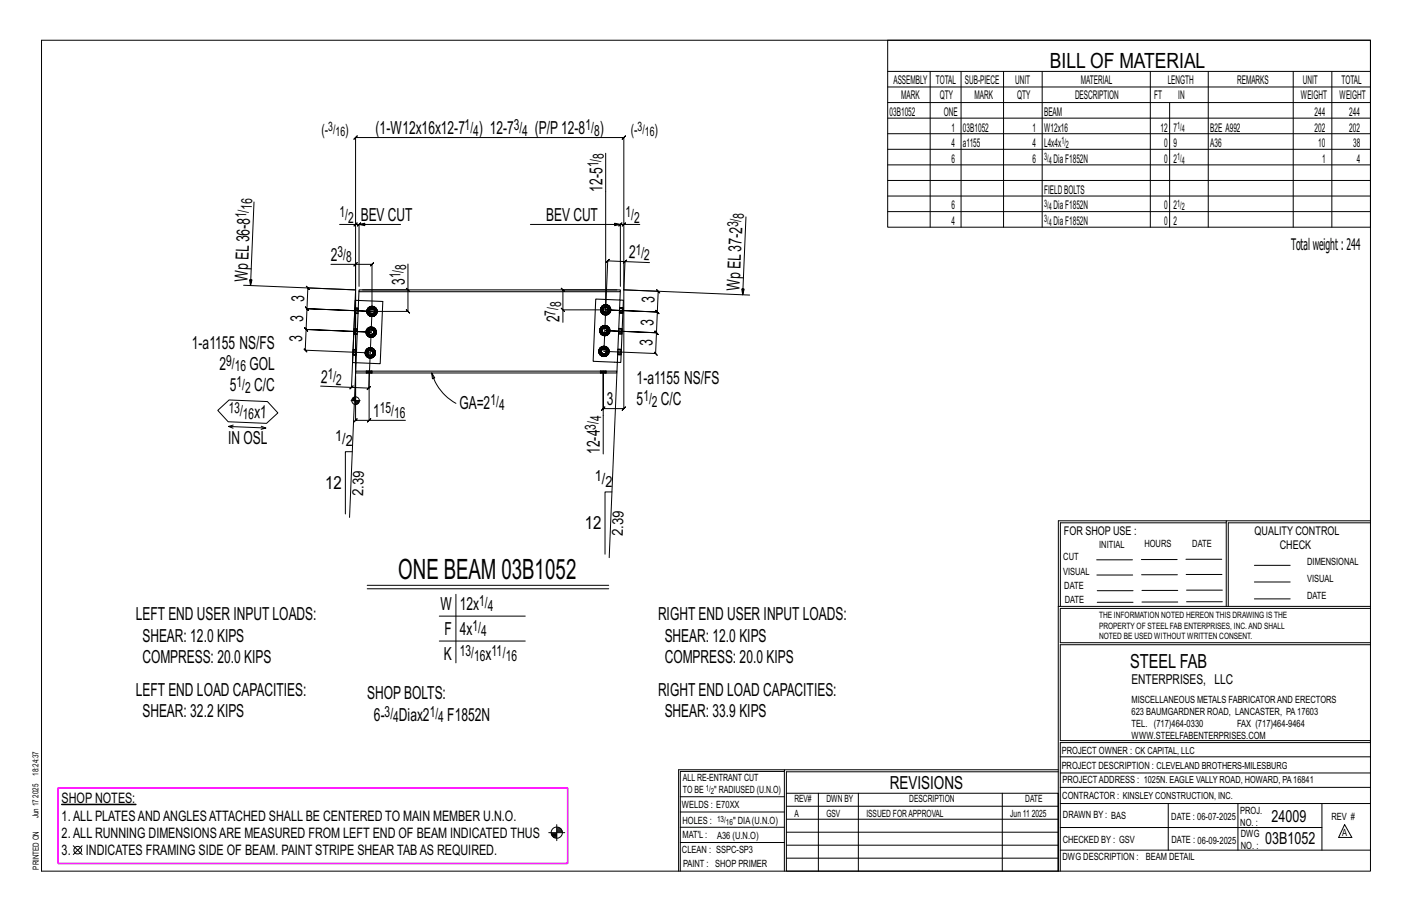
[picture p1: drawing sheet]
<svg xmlns="http://www.w3.org/2000/svg" width="432mm" height="279mm" viewBox="0 0 432 279" stroke-linecap="round" stroke-linejoin="round" font-family="sans-serif">
<path d="M18.9 245.8h22.7v.2h-22.7z" fill="#000" stroke="#000" stroke-width=".31"/>
<g fill="none" stroke="#000" stroke-width=".31">
<path d="M12.7 12.3h406.4v254h-406.4zM271.5 12.3h147.6v57.2h-147.6zM271.5 21.8h147.6M271.5 26.6h147.6M271.5 31.4h147.6M271.5 36.1h147.6M284.5 21.8v47.7M293.9 21.8v47.7M306.9 21.8v47.7M318.7 21.8v47.7M351.8 21.8v47.7M357.7 31.4v38.1"/>
<path d="M369.5 21.8v47.7M395.5 21.8v47.7M407.3 21.8v47.7M185.2 46.8v47.9h-13.1v3.8M271.5 40.9h147.6M271.5 45.6h147.6M271.5 50.4h147.6M271.5 55.2h147.6M271.5 59.9h147.6M77.7 61.7l-1.1 25.6-.3-1.8 .8 .1-.5 1.7M103.9 68.6h4.8l-.5 .5 1-1-.5 .5h1.1l-.5 .5 1-1-.5 .5v19M109.8 68.6l1.7 .4v-.8l-1.7 .4h12.7"/>
<path d="M162.2 68.6h27.5l-1.7 .4v-.8l1.7 .4M191.1 80l-5.3-.3 .6-.4-1.1 .9 .5-.5-1.1 27.7 15.8 .7 .5 .5-1-1.1 .5 .6 .3-6.4 .4 .5-.9-1 .5 .5-15.8-.6 15.8 .6 .4 .5-.9-1 .5 .5 .2-6.3 .5 .5-1-1 .5 .5-15.8-.7 15.8 .7 .5 .5-1-1 .5 .5 .3-6.3 .5 .5-1-1.1 .5 .6-10.5-.5M195.7 68.6h-4.9l.5-.5-1 1 .5-.5h-1.1l.5-.5-1 1 .5-.5v19M228.1 66.3l-1 23.8-.3-1.8 .8 .1-.5 1.7M271.5 64.7h147.6M74.5 87.2l34.2 1.4M101.2 80.8h7.5v32.2M108.7 80.8h5.1l-.5 .5 1-1-.5 .5v14.4M108.7 88.6l-14.6-.6-.4-.5 .9 1-.5-.5-.2 6.4-.5-.6 1 1.1-.5-.5 19.9 .8-19.9-.8-.5-.6 1 1.1-.5-.5-.3 6.3-.5-.5 1 1-.5-.5 19.9 .8-19.9-.8-.5-.5 1 1-.5-.5-.3 6.4-.4-.6 .9 1.1-.5-.5 19.9 .8M108.7 88.6v-46.6l-.5 .5 1-1-.5 .5h82.1l-.5 .5 1-1-.5 .5v46.6M109.2 80.3l-1 1zM112.2 95.2h.5"/>
<path d="M112.4 94.6l.4 .2-.1 .4M112.7 96.3l.5 .3M112.7 95.2l.1 .4-.4 .2M112.8 94.8l.2-.3-.3-.4a1.52 1.52 0 0 0 0 2.2l.3-.4-.2-.3M113 95.9l.4 .2-.2 .5 .6 .1M113.2 93.8l-.5 .3M113.4 96.1l.4 .1v.5l.5-.1M113.8 93.7l-.6 .1 .2 .5-.4 .2M113.8 94.2l.4 .1 .1-.5 .5 .3-.3 .4M113.8 95.2l-1 23.4 .5-.4-1 .9 .5-.5-5.3-.2M114.2 94.3l.3 .2 .3 .7h.5l-.1 .6M114.3 93.8l-.5-.1v.5l-.4 .1"/>
<path d="M114.5 95.9l.3 .4-.5 .3-.1-.5-.4 .1M114.7 95.6l.5 .2-.4 .5M114.8 95.2l-.3 .7-.3 .2M114.8 94.1l.4 .5-.5 .2M115.2 94.6l.1 .6M124.3 88.1l1 1zM124.8 80.7v7.9h-13.9M124.8 88.6v6.6l-.5-.5 1 1-.5-.5h-11M171.6 94.2l1 1zM183.7 94.7h.5M183.8 94.1l.5 .2-.1 .4M184.1 95.8l.5 .3"/>
<path d="M184.2 94.7l.1 .4-.5 .2M184.3 94.3l.2-.3-.4-.4a1.52 1.52 0 0 0 0 2.2l.4-.4-.2-.3M184.4 99.7l-.5 .3M184.5 95.4l.3 .3-.2 .4 .6 .1M184.6 93.3l-.5 .3M184.8 95.7h.4v.5l.6-.1M185 99.5l-.6 .2 .2 .4-.4 .2M185.2 93.2l-.6 .1 .2 .5-.3 .2M185.2 93.7l.4 .1 .2-.5 .5 .3-.4 .4M185.5 99.7l-.5-.2v.5l-.4 .1M185.6 93.8l.3 .2 .3 .7h.5l-.1 .6M185.8 93.3l-.6-.1v.5l-.4 .1"/>
<path d="M185.9 95.4l.4 .4-.5 .3-.2-.4h-.4M186 100l.4 .5-.5 .2M186.2 95.1l.4 .2-.3 .5M186.2 94.7l-.3 .7-.3 .3M186.3 93.6l.3 .5-.4 .2M186.6 94.1l.1 .6M188.7 88.6h-16.6l-.5-.5 1 1-.5-.5v6.1M190.6 80.4l1.1-.9zM190.8 88.6l38.4 1.6M198.6 80.3l-7.5-.3-.3 8.6v36.3l.5-.5-1 1 .5-.5h-6.3l.5-.5-1 1 .5-.5v-10.9v24.8M98 118l9.5 .4 1.2-29.8v39.9l-.5 .5 1-1-.5 .5h4.2M107 118.9l1-1z"/>
<path d="M108.7 114l-1.8 44.2M108.7 115.1v8.8M111.7 107.9h.5M111.8 107.3l.5 .2-.1 .4M112 101.5h.5M112.1 101l.5 .1-.1 .4M112.2 109l.5 .3M112.2 107.9l.1 .4-.5 .2M112.3 107.5l.2-.3-.3-.4a1.52 1.52 0 0 0 0 2.2l.3-.4-.2-.3M112.4 102.6l.5 .3M112.5 101.5l.1 .4-.5 .2M112.5 108.6l.3 .2-.1 .5 .5 .1"/>
<path d="M112.6 101.1l.2-.3-.4-.3a1.52 1.52 0 0 0 0 2.1l.4-.3-.2-.4M112.7 106.5l-.5 .3M112.8 102.3l.3 .2-.2 .4 .6 .2M112.8 108.8l.4 .1v.5l.6-.1M112.9 114v14.5h11.1M112.9 100.1l-.5 .4M113.1 102.5l.4 .1v.5l.6-.2M113.2 106.4l-.5 .1 .1 .4-.3 .3M113.2 106.9h.4l.2-.4 .5 .3-.3 .4M113.5 100l-.6 .1 .2 .5-.3 .2M113.5 100.5l.4 .1 .2-.5 .5 .4-.4 .3M113.6 106.9l.4 .3 .3 .7h.5l-.2 .6"/>
<path d="M113.8 106.5l-.6-.1v.5h-.4M113.9 100.6l.3 .2 .3 .7h.5l-.1 .6M114 108.6l.3 .4-.5 .3-.2-.5-.4 .1M114.1 100.1l-.6-.1v.5l-.4 .1M114.2 108.3l.4 .2-.3 .5M114.2 102.3l.4 .3-.5 .3-.2-.4-.4 .1M114.3 107.9l-.3 .7-.4 .2M114.3 106.8l.3 .5-.4 .2M114.4 101.9l.5 .2-.3 .5M114.5 101.5l-.3 .8-.3 .2M114.6 100.5l.3 .5-.5 .1M114.6 107.3l.2 .6"/>
<path d="M114.9 101l.1 .5M132 114l1 1.5-.8 .3zM132 114a15.5 15.5 0 0 0 7.4 9.3M183.2 107.4h.5M183.3 106.8l.4 .2v.4M183.4 101.1h.5M183.6 100.5l.4 .2-.1 .4M183.6 108.5l.5 .3M183.7 107.4v.4l-.4 .2M183.7 107l.3-.3-.4-.4a1.52 1.52 0 0 0 0 2.2l.4-.4-.3-.3M183.9 102.1l.5 .4M183.9 101.1l.1 .4-.4 .1"/>
<path d="M184 108.1l.3 .3-.2 .4 .6 .1M184 100.7l.2-.4-.3-.3a1.52 1.52 0 0 0 0 2.1l.3-.3-.2-.3M184.1 106l-.5 .3M184.2 101.8l.4 .2-.2 .5 .6 .1M184.3 108.4h.4v.5l.6-.1M184.6 102l.4 .1v.5l.5-.1M184.7 105.9l-.6 .1 .2 .5-.3 .2M184.7 106.4l.4 .1 .2-.5 .5 .3-.4 .4M185 100l.4 .1 .1-.4 .5 .3-.3 .3M185.1 106.5l.3 .2 .3 .7h.5l-.1 .6M185.3 106l-.6-.1v.5l-.4 .1M185.4 100.1l.3 .2 .3 .8h.5l-.1 .5"/>
<path d="M185.4 108.1l.4 .4-.5 .3-.2-.4h-.4M185.6 107.8l.5 .2-.3 .5M185.7 101.8l.3 .3-.5 .4-.1-.5-.4 .1M185.7 107.4l-.3 .7-.3 .3M185.8 106.3l.3 .5-.5 .2M185.9 101.5l.5 .1-.4 .5M186 101.1l-.3 .7-.3 .2M186.1 106.8l.1 .6M186.4 100.5l.1 .6M188.7 114l-2.4 56.5M66.6 125.5l3.5-3.2 11.7 .5 3.2 3.4-3.5 3.2-11.7-.5zM69.9 130.4l11.4 .4-1.5 .5"/>
<path d="M71.3 129.9l-1.4 .5 1.4 .5M79.9 130.3l1.4 .5M107.3 122.5h2.8M107.7 122v.5M107.7 138.1h-2.1v19M107.9 121.7v.8M108.1 121.5v1M108.3 121.4v1.1M108.5 121.3v1.2M108.9 122.5v1.1M109.2 122.5v1.1M109.4 122.5v1"/>
<path d="M109.6 122.5v.8M109.8 122.5v.5M112.4 129l1-1zM187.1 150.4h-2.1v19M375 159.8h-50.7v25.6M375 159.2h-51.3l-.1 107.1M419.1 159.2h-44.1v26.2M419.1 159.8h-43.5v25.6M112.3 178.9h73.9M112.3 180h73.9M335.4 171.1h10.9M335.4 175.8h11"/>
<path d="M349 171h11M349.1 175.7h11M362.7 171h10.9M362.7 175.6h11M383.6 172.8h11M383.6 177.9h11M134.3 188.3h26.3M134.3 196h26.3M139.4 181.7v20.9M323.7 185.4h95.4M335.5 184.1h11M335.5 180.6h11"/>
<path d="M349.2 184h11M349.2 180.5h11M362.9 180.4h10.9M362.9 184h10.9M383.6 183.1h11M419.1 186h-94.9v10.5h94.9M419.1 197.1h-94.9v29.3h94.9v.6h-94.9v39.3M239.9 235.8h-31.9v30.5M239.9 235.3h-32.4v31M323.6 235.3h-83.7v31M323.6 235.9h-83.1v6.6M324.2 236.3h94.9"/>
<path d="M324.2 231.4h94.9M22.4 258.5l2.7 2.7M25.1 258.5l-2.7 2.7M167.8 254.5h4.9M168.6 254.8h1.7M168.6 255.1h1.7M168.7 255.4h1.6M169 255.7h1.3M169.3 256h1M170.3 252.1v4.9M170.3 254.2h1.7M170.3 253.1h.9"/>
<path d="M170.3 254h1.6M170.3 253.7h1.4M170.3 253.4h1.2M208 252.9h31.9M208 257.5h31.9M208 243.6h31.9M208 248.2h31.9M240.5 242.5h83.1v23.8h-83.1zM240.5 258.4h83.1M240.5 254.4h83.1M240.5 250.4h83.1M240.5 246.5h83.1"/>
<path d="M250.3 242.5v23.8M262.5 242.5v23.8M306.5 242.5v23.8M324.2 253h80.1M324.2 245.6h94.9M324.2 259.9h94.9M324.2 240.7h94.9M357.3 245.6v14.3M378.6 245.6v14.3M404.3 245.6v14.3M411.2 252.1l2.2 3.9h-4zM240.5 262.3h83.1"/>
<circle cx="108.7" cy="122.5" r="1.16"/>
<circle cx="23.8" cy="259.9" r="1.17"/>
<circle cx="170.3" cy="254.5" r="1.71"/>
</g>
<path d="M17.8 240.9h155.8v23h-155.8z" fill="none" stroke="#f0f" stroke-width=".5"/>
<g fill="none" stroke="#000" stroke-width=".32">
<path d="M108.6 91.8h1.1l-.8 19.1-1.1-.1zM109.8 89.2l-.1 2.6 7.4 .4-.8 19-7.4-.3-.1 2.6M109.8 88.6h79.9v.6h-79.9zM189.6 91.7l1 .1-.8 19h-1zM189.7 89.2l-.1 2.5-7.4-.3-.8 19 7.4 .4-.1 2.7M108.8 113.5h79.9v.5h-80zM112 113.4v.1M112 114h.1M113.7 113.4v.1M113.7 114h.1M183.6 113.4v.1M183.6 114h.1"/>
<path d="M185.3 113.4v.1M185.3 114h.1"/>
</g>
<g fill="none" stroke="#000" stroke-width=".31" stroke-dasharray="2 1.4">
<path d="M108.4 95.8l1.1 .1zM108.4 95.8v-.2M108.4 95.3v.3h1.1v.2M108.5 95v-.4l1.1 .1-.1 .3M108.5 94.6v-.2h1.1v.3M108.5 94.4v-.2h1.1v.2M108.5 94.2h1.1M109.5 95.3v-.3h-1l-.1 .3h1.1v.3M112.2 95.2l.1 .6zM112.2 95.2l.2 .6zM112.2 95.2l.8-1.3-.8 1.3 .8 1.3-.8-1.3h.5M112.3 94.6l-.1 .6z"/>
<path d="M112.3 95.8l.3 .5zM112.4 95.8l.4-.2-.1-.4M112.4 94.6l.4 .2-.1 .4M112.6 94.1l-.3 .5zM112.6 96.3l.5 .4zM112.6 94.1l.5-.4zM112.7 96.3l.5 .3zM112.7 96.3l.5 .3M112.7 94.1l.5-.3zM112.7 94.1l.5-.3M112.8 95.6l.6 .5M112.8 94.8l.6-.5"/>
<path d="M113 95.2l.1 .4zM113 96.5h1.5zM113 93.9h1.5zM113 94.5l-.3-.4-.5 1.1 .2-.6v1.2l.3 .5-.3-.5 .3 .5 .3-.4M113.1 94.8l-.1 .4zM113.1 95.6l.3 .3zM113.1 94.8l.3-.3zM113.1 96.7l.7 .1zM113.1 93.7l.7-.1zM113.4 96.1l.4 .1v.5l-.6-.1 .6 .1-.6-.1zM113.4 95.9l.4 .1zM113.4 94.5l.4-.1z"/>
<path d="M113.5 100l.6 .1zM113.8 93.7l-.6 .1 .6-.1-.6 .1 .2 .5 .4-.1M113.8 96.8l.6-.1zM113.8 96.7l.5-.1zM113.8 96.7l.5-.1M113.8 96.2l.4-.1 .1 .5M113.8 96l.4-.1zM113.8 94.4l.4 .1zM113.8 93.7l.5 .1-.5-.1 .5 .1-.1 .5-.4-.1zM113.8 93.6l.6 .1zM114.2 96.1l.3-.2M114.2 95.9l.3-.3z"/>
<path d="M114.2 94.5l.3 .3zM114.2 94.3l.3 .2M114.3 96.6l.5-.3zM114.3 96.6l.5-.3M114.3 93.8l.5 .3zM114.3 93.8l.5 .3M114.4 96.7l.5-.4zM114.4 93.7l.5 .4zM114.5 94.8l.1 .4zM114.5 93.9l.8 1.3zM114.6 95.2l-.1 .4zM114.7 95.6l.5 .2-.4 .5"/>
<path d="M114.7 94.8l.5-.2-.4-.5M114.8 96.3l-.3-.4 .3-.7M114.8 94.1l-.3 .4 .3 .7h.5l-.1 .6M114.9 94.1l.3 .5zM115.2 94.6l.1 .6zM115.2 94.6l.1 .6M115.2 95.8l-.3 .5zM115.3 95.2l-.8 1.3zM115.3 95.2l-.1 .6zM183.6 94.7l.1 .6zM183.7 94.7l.1 .6zM183.7 94.7l.8-1.3-.8 1.3 .8 1.3-.8-1.3h.5"/>
<path d="M183.7 94.1l-.1 .6zM183.7 95.3l.4 .5zM183.8 95.3l.5-.2-.1-.4M183.8 94.1l.5 .2-.1 .4M183.8 99.9l-.3 .6zM183.8 99.9l.5-.3zM183.9 100l.5-.3zM183.9 100l.5-.3M184.1 93.6l-.4 .5zM184.1 95.8l.5 .4zM184.1 93.6l.5-.4zM184.1 95.8l.5 .3z"/>
<path d="M184.1 95.8l.5 .3M184.1 93.6l.5-.3zM184.1 93.6l.5-.3M184.2 99.7h1.5zM184.3 95.1l.5 .6M184.3 94.3l.5-.5M184.3 99.6l.7-.1zM184.4 94.7l.1 .4zM184.5 96h1.5zM184.5 93.4h1.5zM184.5 94l-.4-.4-.4 1.1 .1-.6v1.2l.3 .5-.3-.5 .3 .5 .4-.4M184.5 94.3l-.1 .4z"/>
<path d="M184.5 95.1l.3 .3zM184.5 94.3l.3-.3zM184.6 96.2l.6 .1zM184.6 93.2l.6-.1zM184.8 95.7h.4v.5l-.6-.1 .6 .1-.6-.1zM184.8 95.4l.4 .1zM184.8 94l.4-.1zM185 99.5l-.6 .2 .6-.2-.6 .2 .2 .4 .4-.1M185 99.5l.5 .2-.5-.2 .5 .2-.1 .4-.4-.1zM185 99.5l.6 .1zM185.2 93.2l-.6 .1 .6-.1-.6 .1 .2 .5 .4-.1M185.2 96.3l.6-.1z"/>
<path d="M185.2 96.2l.6-.1zM185.2 96.2l.6-.1M185.2 95.7h.4l.2 .4M185.2 95.5l.4-.1zM185.2 93.9l.4 .1zM185.2 93.2l.6 .1-.6-.1 .6 .1-.2 .5-.4-.1zM185.2 93.1l.6 .1zM185.5 99.7l.5 .3zM185.5 99.7l.5 .3M185.6 99.6l.5 .3zM185.6 95.7l.3-.3M185.6 95.4l.3-.3z"/>
<path d="M185.6 94l.3 .3zM185.6 93.8l.3 .2M185.7 99.7l.8 1.4zM185.8 96.1l.5-.3zM185.8 96.1l.5-.3M185.8 93.3l.5 .3zM185.8 93.3l.5 .3M185.8 96.2l.5-.4zM185.8 93.2l.5 .4zM185.9 94.3l.1 .4zM186 93.4l.7 1.3zM186 94.7l-.1 .4z"/>
<path d="M186 100l-.3 .3 .3 .8h.5l-.1 .5M186.1 99.9l.3 .6zM186.2 95.1l.4 .2-.3 .5M186.2 94.3l.4-.2-.3-.5M186.3 95.8l-.4-.4 .3-.7M186.3 93.6l-.4 .4 .3 .7h.5l-.1 .6M186.3 93.6l.4 .5zM186.6 94.1l.1 .6zM186.6 94.1l.1 .6M186.7 95.3l-.4 .5zM186.7 94.1l.1 .6zM186.7 94.7l-.7 1.3z"/>
<path d="M186.8 94.7l-.1 .6zM189.5 94.6l-.1 .3h1.1v-.3h-1v-.3M189.5 94l1.1 .1zM190.5 95.7h-1.1M190.5 95.5v.2h-1.1v-.2M190.5 95.3v.2h-1.1v-.3M190.5 94.9v.4l-1.1-.1v-.3M190.5 94.6v-.3h-1v-.2M190.6 94.1l-.1 .2M107.9 108.5l1.1 .1zM107.9 108.5v-.2M107.9 108v.3h1.1v.2"/>
<path d="M107.9 107.7v-.4l1.1 .1v.3M107.9 107.3l.1-.2h1v.3M108 107.1v-.2h1v.2M108 106.9h1M108.2 102.1l1 .1zM108.2 102.1v-.2M108.2 101.6v.3l1 .1v.2M108.2 101.3v-.3h1.1v.4M108.2 101v-.3l1.1 .1v.2M108.2 100.7v-.2l1.1 .1v.2M108.2 100.5l1.1 .1M109 108v-.3h-1.1v.3h1.1v.3"/>
<path d="M109.3 101.7v-.3l-1.1-.1v.3l1.1 .1-.1 .3M111.6 107.9l.2 .6zM111.7 107.9l.1 .6zM111.7 107.9l.8-1.3-.8 1.3 .8 1.3-.8-1.3h.5M111.8 107.3l-.2 .6zM111.8 108.5l.3 .5zM111.8 108.5l.5-.2-.1-.4M111.8 107.3l.5 .2-.1 .4M111.9 101.5l.1 .7zM112 101.5l.1 .6zM112 101.5l.7-1.3-.7 1.3 .7 1.4-.7-1.4h.5M112 113.4h.1"/>
<path d="M112 113.5v.5M112 100.9l-.1 .6zM112 102.2l.4 .5zM112.1 114h-.1M112.1 102.1l.5-.2-.1-.4M112.1 101l.5 .1-.1 .4M112.1 106.8l-.3 .5zM112.1 109l.5 .4zM112.1 106.8l.5-.4zM112.2 109l.5 .3zM112.2 109l.5 .3M112.2 106.8l.5-.3z"/>
<path d="M112.2 106.8l.5-.3M112.3 114h-.2v-.6h.2M112.3 108.3l.5 .5M112.3 107.5l.5-.6M112.4 100.4l-.4 .5zM112.4 102.7l.5 .3zM112.4 100.4l.5-.3zM112.4 102.6l.5 .3zM112.4 102.6l.5 .3M112.4 100.5l.5-.4zM112.4 100.5l.5-.4M112.4 107.9l.1 .4z"/>
<path d="M112.5 109.2h1.5zM112.5 106.6h1.5zM112.5 107.2l-.3-.4-.5 1.1 .1-.6v1.2l.4 .5-.4-.5 .4 .5 .3-.4M112.5 107.5l-.1 .4zM112.5 108.3l.3 .3zM112.5 107.5l.3-.3zM112.5 113.4h.4v.6h-.4zM112.5 114h-.2v-.6h.2M112.6 101.9l.5 .6M112.6 101.1l.5-.5M112.6 109.4l.6 .1zM112.6 106.4l.6-.1z"/>
<path d="M112.7 101.5l.1 .4zM112.7 102.9h1.6zM112.7 100.2h1.6zM112.8 100.8l-.4-.3-.4 1 .1-.5v1.1l.3 .5-.3-.5 .3 .5 .4-.3M112.8 101.1l-.1 .4zM112.8 101.9l.3 .3zM112.8 101.1l.3-.3zM112.8 108.8l.4 .1v.5l-.5-.1 .5 .1-.5-.1zM112.8 108.6l.4 .1zM112.8 107.2l.4-.1zM112.9 114h.3v-.6h.3M112.9 113.4h.3"/>
<path d="M112.9 103l.6 .1zM112.9 100.1l.6-.1zM113.1 102.5l.4 .1v.5l-.6-.2 .6 .2-.6-.2zM113.1 102.2l.4 .1zM113.1 100.8l.4-.1zM113.2 114h.3v-.6h.2M113.2 106.4l-.5 .1 .5-.1-.5 .1 .1 .4h.4M113.2 109.5l.6-.1zM113.2 109.4l.6-.1zM113.2 109.4l.6-.1M113.2 108.9l.4-.1 .2 .5M113.2 108.7l.4-.1z"/>
<path d="M113.2 107.1l.4 .1zM113.2 106.4l.6 .1-.6-.1 .6 .1-.2 .4h-.4zM113.2 106.3l.6 .1zM113.5 114h.2v-.6M113.5 100l-.6 .1 .6-.1-.6 .1 .2 .5 .4-.1M113.5 103.1l.6-.1zM113.5 103.1l.6-.2zM113.5 103.1l.6-.2M113.5 102.6l.4-.1 .2 .4M113.5 102.3l.4-.1zM113.5 100.7l.4 .1zM113.5 100l.6 .1-.6-.1 .6 .1-.2 .5-.4-.1z"/>
<path d="M113.6 108.8l.4-.2M113.6 108.6l.3-.3zM113.6 107.2l.3 .3zM113.6 106.9l.4 .3M113.7 114v-.5M113.7 114h.1M113.8 109.3l.5-.3zM113.8 109.3l.5-.3M113.8 106.5l.5 .3zM113.8 106.5l.5 .3M113.8 109.4l.6-.4zM113.8 106.4l.6 .4z"/>
<path d="M113.9 102.5l.3-.2M113.9 102.2l.3-.3zM113.9 100.8l.3 .3zM113.9 100.6l.3 .2M113.9 107.5l.1 .4zM114 106.6l.8 1.3zM114 107.9l-.1 .4zM114.1 102.9l.5-.3zM114.1 102.9l.5-.3M114.1 100.1l.5 .4zM114.1 100.1l.5 .4M114.1 103l.5-.3z"/>
<path d="M114.1 100.1l.5 .3zM114.2 108.3l.4 .2-.3 .5M114.2 107.5l.4-.2-.3-.5M114.2 101.1l.1 .4zM114.3 100.2l.7 1.3zM114.3 101.5l-.1 .4zM114.3 109l-.3-.4 .3-.7M114.3 106.8l-.3 .4 .3 .7h.5l-.2 .6M114.4 106.8l.3 .5zM114.4 101.9l.5 .2-.3 .5M114.4 101.1l.5-.1-.3-.5M114.6 102.6l-.4-.3 .3-.8"/>
<path d="M114.6 100.5l-.4 .3 .3 .7h.5l-.1 .6M114.6 100.4l.4 .5zM114.6 107.3l.2 .6zM114.6 107.3l.2 .6M114.7 108.5l-.3 .5zM114.7 107.3l.1 .6zM114.8 107.9l-.8 1.3zM114.8 107.9l-.1 .6zM114.9 101l.1 .5zM114.9 101l.1 .5M115 102.2l-.4 .5zM115 100.9l.1 .6z"/>
<path d="M115 101.5l-.7 1.4zM115.1 101.5l-.1 .7zM183.1 107.4l.1 .6zM183.2 107.4l.1 .6zM183.2 107.4l.7-1.3-.7 1.3 .7 1.3-.7-1.3h.5M183.2 106.8l-.1 .6zM183.2 108l.4 .5zM183.3 108l.4-.2v-.4M183.3 106.8l.4 .2v.4M183.4 101.1l.1 .6zM183.4 101.1l.2 .5zM183.4 101.1l.8-1.4-.8 1.4 .8 1.3-.8-1.3h.5"/>
<path d="M183.5 100.5l-.1 .6zM183.5 101.7l.3 .5zM183.6 101.6l.4-.1-.1-.4M183.6 100.5l.4 .2-.1 .4M183.6 106.3l-.4 .5zM183.6 108.5l.5 .4zM183.6 106.3l.5-.4zM183.6 113.4h.1M183.6 113.5v.5M183.6 108.5l.5 .3zM183.6 108.5l.5 .3M183.6 106.3l.5-.3z"/>
<path d="M183.6 106.3l.5-.3M183.7 114h-.1M183.7 107.8l.6 .6M183.7 107l.6-.5M183.8 102.2l.5 .3zM183.9 114h-.2v-.6h.2M183.9 102.1l.5 .4zM183.9 102.1l.5 .4M183.9 107.4l.1 .4zM183.9 108.7h1.6zM183.9 106.1h1.6zM184 106.7l-.4-.4-.4 1.1 .1-.6v1.2l.3 .5-.3-.5 .3 .5 .4-.4"/>
<path d="M184 107l-.1 .4zM184 107.8l.3 .3zM184 107l.3-.3zM184 101.5l.6 .5M184 100.7l.6-.6M184.1 108.9l.6 .1zM184.1 105.9l.6-.1zM184.1 113.4h.4v.6h-.4zM184.1 114h-.2v-.6h.2M184.2 101.1l.1 .4zM184.2 102.4h1.5zM184.2 100.3l-.3-.3-.5 1.1 .2-.6v1.1l.3 .5-.3-.5 .3 .5 .3-.3"/>
<path d="M184.3 100.7l-.1 .4zM184.3 101.5l.3 .3zM184.3 100.7l.3-.3zM184.3 108.4h.4v.5l-.6-.1 .6 .1-.6-.1zM184.3 108.1l.4 .1zM184.3 106.7l.4-.1zM184.3 102.5l.7 .2zM184.5 114h.3v-.6h.3M184.5 113.4h.3M184.6 102l.4 .1v.5l-.6-.1 .6 .1-.6-.1zM184.6 101.8l.4 .1zM184.6 100.4l.4-.1z"/>
<path d="M184.7 105.9l-.6 .1 .6-.1-.6 .1 .2 .5 .4-.1M184.7 109l.6-.1zM184.7 108.9l.6-.1zM184.7 108.9l.6-.1M184.7 108.4h.4l.2 .4M184.7 108.2l.4-.1zM184.7 106.6l.4 .1zM184.7 105.9l.6 .1-.6-.1 .6 .1-.2 .5-.4-.1zM184.7 105.8l.6 .1zM184.8 114h.3v-.6h.2M185 102.7l.6-.2zM185 102.6l.5-.1z"/>
<path d="M185 102.6l.5-.1M185 102.1l.4-.1 .1 .5M185 101.9l.4-.1zM185 100.3l.4 .1zM185.1 114h.2v-.6M185.1 108.4l.3-.3M185.1 108.1l.3-.3zM185.1 106.7l.3 .3zM185.1 106.5l.3 .2M185.3 108.8l.5-.3zM185.3 108.8l.5-.3M185.3 106l.5 .3z"/>
<path d="M185.3 106l.5 .3M185.3 108.9l.5-.4zM185.3 105.9l.5 .4zM185.3 114v-.5M185.3 114h.1M185.4 102l.3-.2M185.4 101.8l.3-.3zM185.4 100.4l.3 .3zM185.4 100.1l.3 .2M185.4 107l.1 .4zM185.5 106.1l.7 1.3zM185.5 107.4l-.1 .4z"/>
<path d="M185.5 102.5l.5-.4zM185.5 102.5l.5-.4M185.6 102.5l.5-.3zM185.6 107.8l.5 .2-.3 .5M185.6 107l.5-.2-.3-.5M185.7 100.7l.1 .4zM185.8 101.1l-.1 .4zM185.8 108.5l-.4-.4 .3-.7M185.8 106.3l-.4 .4 .3 .7h.5l-.1 .6M185.8 106.3l.4 .5zM185.9 101.5l.5 .1-.4 .5M185.9 100.7l.5-.2-.4-.5"/>
<path d="M186 102.1l-.3-.3 .3-.7M186.1 106.8l.1 .6zM186.1 106.8l.1 .6M186.2 108l-.4 .5zM186.2 106.8l.1 .6zM186.2 107.4l-.7 1.3zM186.3 107.4l-.1 .6zM186.4 100.5l.1 .6zM186.4 100.5l.1 .6M186.4 101.7l-.3 .5zM186.5 101.1l-.8 1.3zM186.5 101.1l-.1 .6z"/>
<path d="M188.9 107.3v.3h1.1v-.3h-1.1v-.3M188.9 106.7l1.1 .1zM189.2 100.9v.3l1.1 .1v-.3l-1.1-.1v-.3M189.2 100.4l1.1 .1zM190 108.4h-1.1M190 108.2v.2h-1.1v-.2M190 108v.2h-1.1v-.3M190 107.6v.4l-1.1-.1v-.3M190 107.3v-.3h-1.1v-.2M190 106.8v.2M190.2 102.1l-1.1-.1M190.2 101.9v.2l-1.1-.1 .1-.2"/>
<path d="M190.2 101.6v.3l-1-.1v-.2M190.3 101.3l-.1 .3h-1v-.4M190.3 101v-.3l-1.1-.1v-.2M190.3 100.5v.2"/>
</g>
<text font-size="8.6" x="121.8" y="177">ONE BEAM 03B1052</text>
<text font-size="6.4" x="321.1" y="20.7">BILL OF MATERIAL</text>
<text font-size="5.9" x="345.6" y="204.1">STEEL FAB</text>
<g font-size="5.5">
<text x="114.8" y="41.1">(1-W12x16x12-7</text>
<text x="146.5" y="41.1">) 12-7</text>
<text x="163.5" y="41.1">(P/P12-8</text>
<text x="183.4" y="41.1">)</text>
<text x="184.2" y="58.6" transform="rotate(-90 184.2 58.6)">12-5</text>
<text x="110.3" y="67.6">BEV CUT</text>
<text x="167" y="67.4">BEV CUT</text>
<text x="101.2" y="79.8">2</text>
<text x="192.3" y="79" transform="rotate(2 192.3 79)">2</text>
<text x="75.7" y="86.2" transform="rotate(-88 75.7 86.2)">WpEL36-8</text>
<text x="123.8" y="87.1" transform="rotate(-90 123.8 87.1)">3</text>
<text x="226.2" y="89" transform="rotate(-88 226.2 89)">WpEL37-2</text>
<text x="93" y="92.2" transform="rotate(-88 93 92.2)">3</text>
<text x="200.1" y="92.7" transform="rotate(-88 200.1 92.7)">3</text>
<text x="92.7" y="98.5" transform="rotate(-88 92.7 98.5)">3</text>
<text x="171.1" y="98.5" transform="rotate(-90 171.1 98.5)">2</text>
<text x="199.9" y="99.5" transform="rotate(-88 199.9 99.5)">3</text>
<text x="58.7" y="106.6">1-a1155 NS/FS</text>
<text x="92.5" y="104.7" transform="rotate(-88 92.5 104.7)">3</text>
<text x="199.6" y="105.9" transform="rotate(-88 199.6 105.9)">3</text>
<text x="67.1" y="113.1">2</text>
<text x="76.3" y="113.1">GOL</text>
<text x="70.3" y="119.6">5</text>
<text x="77.7" y="119.6">C/C</text>
<text x="98.1" y="117" transform="rotate(2 98.1 117)">2</text>
<text x="194.7" y="117.4">1-a1155 NS/FS</text>
<text x="140.5" y="124.9">GA=2</text>
<text x="185.5" y="123.9">3</text>
<text x="194.7" y="123.9">5</text>
<text x="202.1" y="123.9">C/C</text>
<text x="77.7" y="127.7" transform="rotate(2 77.7 127.7)">x1</text>
<text x="114.1" y="127.5">1</text>
<text x="69.7" y="135.8">IN OSL</text>
<text x="183.5" y="138.8" transform="rotate(-90 183.5 138.8)">12-4</text>
<text x="99.4" y="149.4">12</text>
<text x="178.8" y="161.7">12</text>
<text x="41.5" y="189.6">LEFT END USER INPUT LOADS:</text>
<text x="134.8" y="186.4">W</text>
<text x="140.6" y="186.4">12x</text>
<text x="201.2" y="189.6">RIGHT END USER INPUT LOADS:</text>
<text x="43.6" y="196.1">SHEAR: 12.0 KIPS</text>
<text x="136" y="194">F</text>
<text x="140.6" y="194">4x</text>
<text x="203.3" y="196.1">SHEAR: 12.0 KIPS</text>
<text x="43.6" y="202.7">COMPRESS: 20.0 KIPS</text>
<text x="135.8" y="201.6">K</text>
<text x="148.5" y="201.6">x</text>
<text x="203.3" y="202.7">COMPRESS: 20.0 KIPS</text>
<text x="41.5" y="212.8">LEFT END LOAD CAPACITIES:</text>
<text x="112.3" y="213.8">SHOPBOLTS:</text>
<text x="201.2" y="212.8">RIGHT END LOAD CAPACITIES:</text>
<text x="43.6" y="219.3">SHEAR: 32.2 KIPS</text>
<text x="114.4" y="220.3">6-</text>
<text x="122" y="220.3">Diax2</text>
<text x="136.8" y="220.3">F1852N</text>
<text x="203.3" y="219.3">SHEAR: 33.9 KIPS</text>
<text x="272.2" y="241.1">REVISIONS</text>
</g>
<g font-size="5.1">
<text x="388.9" y="251.3">24009</text>
<text x="386.9" y="258.1">03B1052</text>
</g>
<text font-size="4.9" x="394.8" y="76.4">Totalweight : 244</text>
<g font-size="4.7">
<text x="98.3" y="41.2">(-</text>
<text x="105.6" y="41.2">)</text>
<text x="142.1" y="39.8">1/</text>
<text x="144.7" y="41.5">4</text>
<text x="157.1" y="39.8">3/</text>
<text x="159.7" y="41.5">4</text>
<text x="179.1" y="39.8">1/</text>
<text x="181.7" y="41.5">8</text>
<text x="192.9" y="41.2">(-</text>
<text x="200.2" y="41.2">)</text>
<text x="183" y="51.2" transform="rotate(-90 183 51.2)">1/</text>
<text x="184.6" y="48.6" transform="rotate(-90 184.6 48.6)">8</text>
<text x="77" y="64.1" transform="rotate(-88 77 64.1)">16</text>
<text x="75.2" y="66.7" transform="rotate(-88 75.2 66.7)">1/</text>
<text x="103.9" y="66.4">1/</text>
<text x="106.5" y="68">2</text>
<text x="191.3" y="66.4">1/</text>
<text x="193.9" y="68">2</text>
<text x="225.7" y="69.5" transform="rotate(-88 225.7 69.5)">3/</text>
<text x="227.5" y="67" transform="rotate(-88 227.5 67)">8</text>
<text x="194.4" y="77.9" transform="rotate(2 194.4 77.9)">1/</text>
<text x="103.3" y="78.6">3/</text>
<text x="105.9" y="80.2">8</text>
<text x="124.2" y="82.5" transform="rotate(-90 124.2 82.5)">8</text>
<text x="196.9" y="79.6" transform="rotate(2 196.9 79.6)">2</text>
<text x="122.5" y="85.1" transform="rotate(-90 122.5 85.1)">1/</text>
<text x="171.6" y="93.9" transform="rotate(-90 171.6 93.9)">8</text>
<text x="169.9" y="96.5" transform="rotate(-90 169.9 96.5)">7/</text>
<text x="69.2" y="111.9">9/</text>
<text x="71.8" y="113.5">16</text>
<text x="72.4" y="118.4">1/</text>
<text x="100.2" y="115.9" transform="rotate(2 100.2 115.9)">1/</text>
<text x="102.7" y="117.6" transform="rotate(2 102.7 117.6)">2</text>
<text x="75" y="120">2</text>
<text x="150" y="123.7">1/</text>
<text x="152.6" y="125.3">4</text>
<text x="196.7" y="122.7">1/</text>
<text x="199.4" y="124.3">2</text>
<text x="69.9" y="126.1" transform="rotate(2 69.9 126.1)">13/</text>
<text x="74.2" y="128" transform="rotate(2 74.2 128)">16</text>
<text x="116.1" y="126.3">15/</text>
<text x="120.5" y="127.9">16</text>
<text x="182.2" y="131.4" transform="rotate(-90 182.2 131.4)">3/</text>
<text x="183.9" y="128.8" transform="rotate(-90 183.9 128.8)">4</text>
<text x="102.5" y="134.8">1/</text>
<text x="105.8" y="136.4">2</text>
<text x="181.9" y="147.1">1/</text>
<text x="185.2" y="148.7">2</text>
<text x="111" y="151.6" transform="rotate(-88 111 151.6)">2.39</text>
<text x="190.4" y="163.9" transform="rotate(-88 190.4 163.9)">2.39</text>
<text x="146.6" y="185.2">1/</text>
<text x="149.2" y="186.8">4</text>
<text x="144.5" y="192.8">1/</text>
<text x="147.1" y="194.4">4</text>
<text x="140.6" y="200.4">13/</text>
<text x="145" y="202.1">16</text>
<text x="150.3" y="200.4">11/</text>
<text x="154.7" y="202.1">16</text>
<text x="117.6" y="219">3/</text>
<text x="120.2" y="220.7">4</text>
<text x="131.4" y="219">1/</text>
<text x="134" y="220.7">4</text>
</g>
<g font-size="4.4">
<text x="18.9" y="245.6">SHOP NOTES:</text>
<text x="18.9" y="250.8">1.ALL PLATESANDANGLESATTACHED SHALL BE CENTERED TO MAIN MEMBER U.N.O.</text>
<text x="18.9" y="256.1">2.ALL RUNNING DIMENSIONSARE MEASURED FROM LEFT END OF BEAM INDICATED THUS</text>
<text x="18.9" y="261.3">3.</text>
<text x="26.3" y="261.3">INDICATES FRAMING SIDE OF BEAM. PAINT STRIPE SHEAR TABAS REQUIRED.</text>
</g>
<text font-size="4.2" x="346" y="209.1">ENTERPRISES, LLC</text>
<g font-size="4">
<text x="100.4" y="40.1">3/</text>
<text x="102.6" y="41.6">16</text>
<text x="195" y="40.1">3/</text>
<text x="197.2" y="41.6">16</text>
</g>
<g font-size="3.7">
<text x="273.2" y="25.6">ASSEMBLY</text>
<text x="286.2" y="25.6">TOTAL</text>
<text x="295.1" y="25.6">SUB-PIECE</text>
<text x="310.4" y="25.6">UNIT</text>
<text x="330.5" y="25.6">MATERIAL</text>
<text x="357.1" y="25.6">LENGTH</text>
<text x="378.3" y="25.6">REMARKS</text>
<text x="398.4" y="25.6">UNIT</text>
<text x="410.2" y="25.6">TOTAL</text>
<text x="272.1" y="35.5">03B1052</text>
<text x="275.6" y="30.4">MARK</text>
<text x="287.4" y="30.4">QTY</text>
<text x="288.6" y="35.5">ONE</text>
<text x="298" y="30.4">MARK</text>
<text x="311" y="30.4">QTY</text>
<text x="319.3" y="35.5">BEAM</text>
<text x="328.7" y="30.4">DESCRIPTION</text>
<text x="353" y="30.4">FT</text>
<text x="360.3" y="30.4">IN</text>
<text x="397.8" y="30.4">WEIGHT</text>
<text x="402" y="35.5">244</text>
<text x="409.6" y="30.4">WEIGHT</text>
<text x="412.6" y="35.5">244</text>
<text x="290.9" y="40.2">1</text>
<text x="294.5" y="40.2">03B1052</text>
<text x="315.8" y="40.2">1</text>
<text x="319.3" y="40.2">W12x16</text>
<text x="354.9" y="40.2">12</text>
<text x="358.9" y="40.2">7</text>
<text x="370.1" y="40.2">B2E A992</text>
<text x="402" y="40.2">202</text>
<text x="412.6" y="40.2">202</text>
<text x="290.9" y="45">4</text>
<text x="294.5" y="45">a1155</text>
<text x="315.8" y="45">4</text>
<text x="319.3" y="45">L4x4x</text>
<text x="356" y="45">0</text>
<text x="358.9" y="45">9</text>
<text x="370.1" y="45">A36</text>
<text x="403.2" y="45">10</text>
<text x="413.8" y="45">38</text>
<text x="290.9" y="49.7">6</text>
<text x="315.8" y="49.7">6</text>
<text x="322.2" y="49.7">DiaF1852N</text>
<text x="356" y="49.7">0</text>
<text x="358.9" y="49.7">2</text>
<text x="404.3" y="49.7">1</text>
<text x="415" y="49.7">4</text>
<text x="319.3" y="59.3">FIELDBOLTS</text>
<text x="290.9" y="64">6</text>
<text x="322.2" y="64">DiaF1852N</text>
<text x="356" y="64">0</text>
<text x="358.9" y="64">2</text>
<text x="290.9" y="68.8">4</text>
<text x="322.2" y="68.8">DiaF1852N</text>
<text x="356" y="68.8">0</text>
<text x="358.9" y="68.8">2</text>
<text x="325.3" y="163.4">FOR SHOP USE :</text>
<text x="383.7" y="163.4">QUALITY CONTROL</text>
<text x="391.4" y="167.8">CHECK</text>
</g>
<g font-size="3.1">
<text x="360" y="39.4">1/</text>
<text x="361.4" y="40.5">4</text>
<text x="324.6" y="44.1">1/</text>
<text x="326" y="45.3">2</text>
<text x="319.3" y="48.9">3/</text>
<text x="320.7" y="50">4</text>
<text x="360" y="48.9">1/</text>
<text x="361.4" y="50">4</text>
<text x="319.3" y="63.2">3/</text>
<text x="320.7" y="64.3">4</text>
<text x="360" y="63.2">1/</text>
<text x="361.4" y="64.3">2</text>
<text x="319.3" y="68">3/</text>
<text x="320.7" y="69.1">4</text>
<text x="336.2" y="167.4">INITIAL</text>
<text x="350" y="167.1">HOURS</text>
<text x="364.6" y="167.2">DATE</text>
<text x="325.2" y="171.3">CUT</text>
<text x="399.8" y="172.8">DIMENSIONAL</text>
<text x="325.1" y="175.8">VISUAL</text>
<text x="399.8" y="177.9">VISUAL</text>
<text x="325.5" y="180">DATE</text>
<text x="325.7" y="184.4">DATE</text>
<text x="399.8" y="183.1">DATE</text>
<text x="346" y="215">MISCELLANEOUS METALS FABRICATORAND ERECTORS</text>
<text x="346" y="218.6">623 BAUMGARDNER ROAD, LANCASTER, PA17603</text>
<text x="346" y="225.8">WWW.STEELFABENTERPRISES.COM</text>
<text x="346" y="222.2">TEL. (717)464-0330</text>
<text x="378.3" y="222.2">FAX (717)464-9464</text>
<text x="324.7" y="230.5">PROJECT OWNER : CK CAPITAL, LLC</text>
<text x="208.8" y="238.8">ALL RE-ENTRANT CUT</text>
<text x="324.7" y="235.1">PROJECT DESCRIPTION : CLEVELAND BROTHERS-MILESBURG</text>
<text x="324.9" y="239.5">PROJECTADDRESS : 1025N. EAGLE VALLY ROAD, HOWARD, PA16841</text>
<text x="208.8" y="242.5">TO BE</text>
<text x="218.4" y="242.5">&quot; RADIUSED (U.N.O)</text>
<text x="242.9" y="245.3">REV#</text>
<text x="252.7" y="245.3">DWN BY</text>
<text x="278.1" y="245.3">DESCRIPTION</text>
<text x="313.5" y="245.3">DATE</text>
<text x="324.9" y="244.2">CONTRACTOR : KINSLEY CONSTRUCTION, INC.</text>
<text x="208.5" y="247">WELDS : E70XX</text>
<text x="208.7" y="251.7">HOLES :</text>
<text x="224.2" y="251.8">&quot; DIA(U.N.O)</text>
<text x="242.9" y="249.9">A</text>
<text x="252.7" y="249.9">GSV</text>
<text x="264.9" y="249.9">ISSUED FORAPPROVAL</text>
<text x="309" y="249.9">Jun 11</text>
<text x="315.5" y="249.9">2025</text>
<text x="325.1" y="250">DRAWN BY : BAS</text>
<text x="358.2" y="250.5">DATE : 06-07-2025</text>
<text x="379.3" y="248.9">PROJ.</text>
<text x="407.2" y="250.5">REV #</text>
<text x="208.7" y="256.3">MAT'L :</text>
<text x="219.3" y="256.4">A36 (U.N.O)</text>
<text x="325" y="257.6">CHECKED BY : GSV</text>
<text x="358.3" y="257.7">DATE : 06-09-2025</text>
<text x="379.3" y="252.5">NO. :</text>
<text x="379.5" y="255.9">DWG</text>
<text x="410.5" y="255.5">A</text>
<text x="208.6" y="260.7">CLEAN : SSPC-SP3</text>
<text x="324.9" y="262.9">DWG DESCRIPTION :</text>
<text x="350.4" y="263">BEAM DETAIL</text>
<text x="379.5" y="259.5">NO. :</text>
<text x="208.9" y="265">PAINT : SHOP PRIMER</text>
</g>
<g font-size="2.7">
<text x="336.1" y="189">THE INFORMATION NOTED HEREON THIS DRAWING IS THE</text>
<text x="336.1" y="195.4">NOTED BE USED WITHOUT WRITTEN CONSENT.</text>
<text x="336.1" y="192.2">PROPERTY OF STEEL FAB ENTERPRISES, INC.AND SHALL</text>
</g>
<g font-size="2.6">
<text x="215.9" y="241.8">1/</text>
<text x="217.4" y="242.7">2</text>
<text x="219.3" y="251.1">13/</text>
<text x="222" y="252.1">16</text>
</g>
<g font-size="2.5">
<text x="11.7" y="237.1" transform="rotate(-90 11.7 237.1)">18:24:37</text>
<text x="11.8" y="243.8" transform="rotate(-90 11.8 243.8)">2025</text>
<text x="11.8" y="250.1" transform="rotate(-90 11.8 250.1)">Jun 17</text>
<text x="11.9" y="265.8" transform="rotate(-90 11.9 265.8)">PRINTED ON</text>
</g>
</svg>
